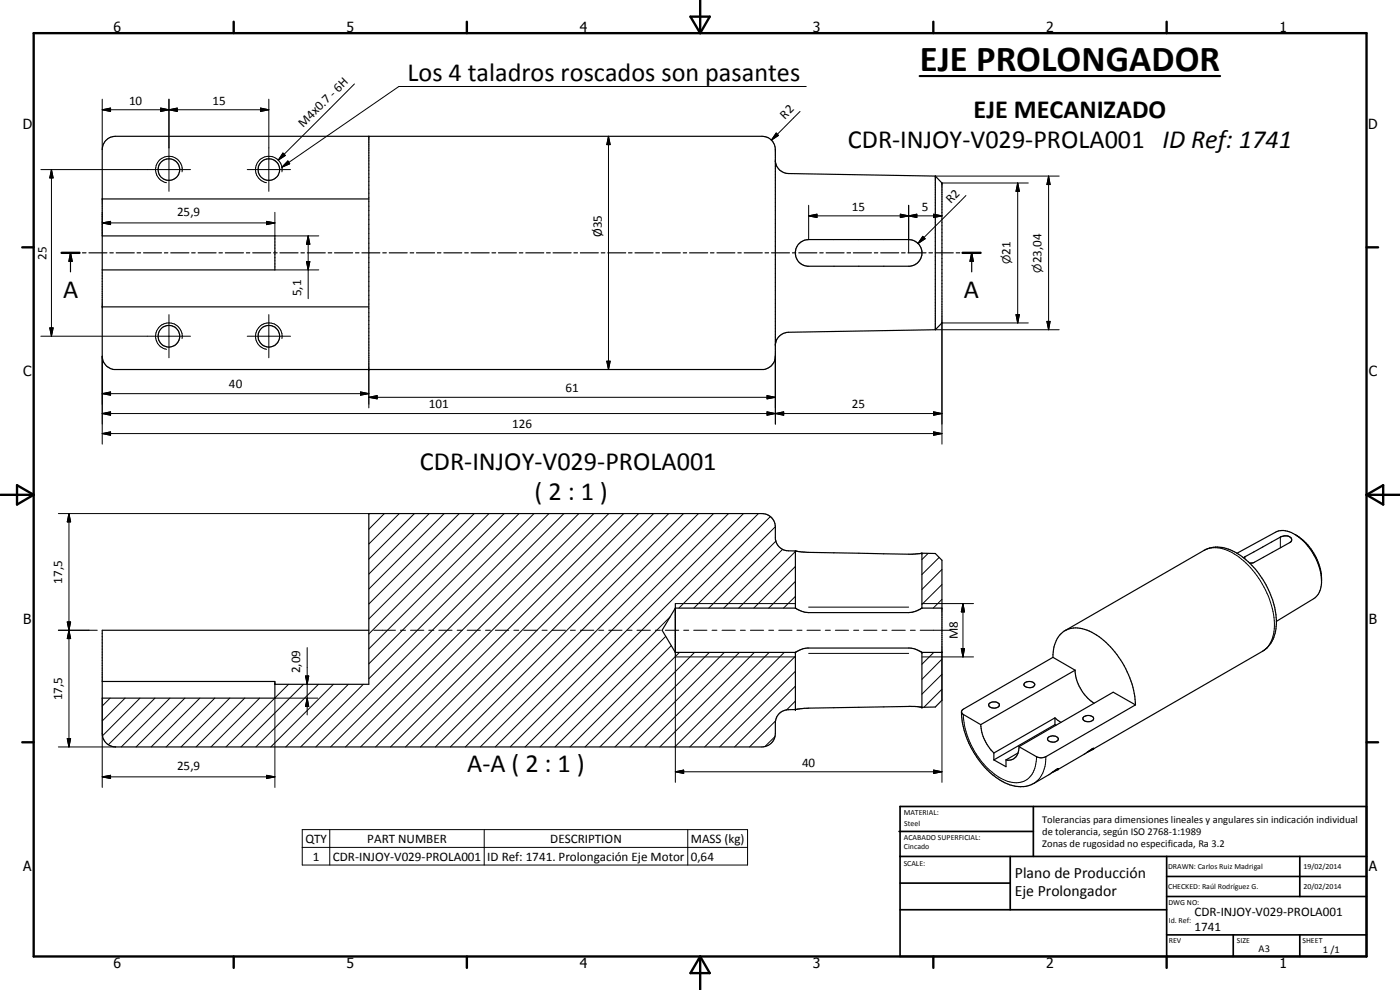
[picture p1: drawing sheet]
<svg xmlns="http://www.w3.org/2000/svg" width="420mm" height="297mm" viewBox="0 0 420 297" stroke-linecap="round" stroke-linejoin="round" font-family="sans-serif">
<g fill="none" stroke="#000" stroke-width=".35">
<path d="M30.7 59.7h80M31.7 42.2l1.1-.9 1.9-.4h194a4 4 0 0 1 4 4v62a4.1 4.1 0 0 1-3.5 4h-195a4.1 4.1 0 0 1-3.5-4v-62l.2-1.4zM110.7 40.9v70M232.7 48.5a4.1 4.1 0 0 0 3.9 3.6l44.1 .7M280.7 52.8v46.1M280.7 52.8l2 2.1v42l-2 2M18.5 75.9h5.4M21.2 75.9l.5 2.5h-1zM21.2 75.9v5.7M24.8 75.9h1M26.7 75.9h5.4M30.7 70.8h51.8v10.2h-51.8"/>
<path d="M33 75.9h1M34.9 75.9h5.4M41.1 75.9h1.1M43.1 75.9h5.4M49.3 75.9h1.1M51.3 75.9h5.4M57.5 75.9h1.1M59.5 75.9h5.3M65.7 75.9h1M67.6 75.9h5.5M73.9 75.9h1.1M75.8 75.9h5.4"/>
<path d="M82.1 75.9h1.1M84 75.9h5.4M90.3 75.9h1M92.2 75.9h5.4M98.5 75.9h1.1M100.4 75.9h5.4M106.7 75.9h1M108.6 75.9h5.4M114.9 75.9h1M116.8 75.9h5.4M123.1 75.9h1.1M125 75.9h5.4"/>
<path d="M131.3 75.9h1M133.2 75.9h5.4M139.5 75.9h1M141.4 75.9h5.4M147.6 75.9h1.1M149.6 75.9h5.4M155.9 75.9h1M157.8 75.9h5.4M164 75.9h1.1M166 75.9h5.4M172.2 75.9h1.1M174.2 75.9h5.4"/>
<path d="M180.5 75.9h1M182.4 75.9h5.4M188.6 75.9h1.1M190.6 75.9h5.4M196.8 75.9h1.1M198.8 75.9h5.4M205.1 75.9h1M207 75.9h5.4M213.2 75.9h1.1M215.2 75.9h5.3M221.4 75.9h1.1M223.3 75.9h5.5"/>
<path d="M229.6 75.9h1.1M231.6 75.9h5.3M237.8 75.9h1M239.6 73.3l1.6-1.1 1.5-.3h30a4 4 0 0 1 4 3.8 4 4 0 0 1-3.6 4.2h-30.8a4 4 0 0 1-2.7-6.6zM239.7 75.9h5.4M246 75.9h1M247.9 75.9h5.4M254.2 75.9h1.1M256.1 75.9h5.4M262.4 75.9h1M264.3 75.9h5.4M270.6 75.9h1"/>
<path d="M272.5 75.9h5.4M278.8 75.9h1.1M280.7 75.9h5.4M287 75.9h1M288.9 75.9h5.4M291.6 75.9l.5 2.5h-1zM291.6 75.9v5.7M30.7 92.1h80M280.7 98.9l-44.1 .8a4.1 4.1 0 0 0-3.9 3.6M238.7 165.3h-2.1a4 4 0 0 1-3.9-3.5v-3.7a4 4 0 0 0-4-4h-118v51.2h-28.2M238.7 165.3v17.2M238.7 165.3l3.6 .4 22.9 .5 8.6 .1 2.9-.3"/>
<path d="M276.7 166l4 .1 2 2v42l-2 2-4 .1M276.7 166v16.5M373.2 167.4l11.2-6.3 .7-.2a2.5 2.5 0 0 1 2.3 .4 .91 .91 0 0 1-.4 1.5l-10.7 6-1.2 .2M388.7 160.4l.6 .4M389.3 160.8a6.3 6.3 0 0 0-6.5-1.1l-11.5 6.3M389.3 160.8a15.4 15.4 0 0 1 6.8 16.4l-.4 1-1 1.1-11.6 7.1M389.3 160.8l.5 .3M389.8 161.2a18.2 18.2 0 0 1 6.8 13M110.7 189.1h-80v31a4 4 0 0 0 4 4h194a4 4 0 0 0 4-4v-3.6a4 4 0 0 1 3.9-3.6h2.1M202.7 181.1v16M238.7 195.7v17.2M238.7 195.7l2.4-1.1 1.2-.2h30.8l1.5 .3 2.1 1"/>
<path d="M276.7 195.7v16.5M276.7 195.7h6M282.7 182.5h-6.1l-2 1-1.9 .3h-30l-1.9-.3-2-1h-36.1l-4 6.6 4 6.6h36M316 197.2l-26.9 15.6a.86 .86 0 0 0-.5 .8 .86 .86 0 0 0 .5 .8l5.2 3M316 197.2l6.7 3.9M316 197.2a8.6 8.6 0 0 1 3.9-8.1 9 9 0 0 1 9.2 1.4 27.5 27.5 0 0 1 11.7 21M319.6 189.2l41.7-24.1a10.2 10.2 0 0 1 11 1.6 26.3 26.3 0 0 1 10.8 20.6 9.7 9.7 0 0 1-4.3 8.2l-51.2 29.5M30.7 204.5h51.8v5h-51.8M276.7 212.2l-3.6-.3-30.4 .6-4 .4M288.5 213.6l.2 2.7a27.8 27.8 0 0 0 5.2 12l3.2 3.5a14.5 14.5 0 0 0 9.2 4.3 7.6 7.6 0 0 0 3.9-1l7.4-4.5M294.3 217.4a12.8 12.8 0 0 0 4 8.5M296.8 211.2l.8-.5 1.2-.1a.94 .94 0 0 1 1 1.3 1.84 1.84 0 0 1-3.1-.5z"/>
<path d="M307.5 204.9a1.94 1.94 0 0 1 3 .6 1.94 1.94 0 0 1-3.2-.1zM316.6 217.4l.3 .2M316.6 217.4l-18.3 10.6M316.6 215.4v2M316.6 215.4l-18.3 10.5M316.6 215.4l1.8 1.3M322.7 201.1l-28.4 16.3M322.7 201.1a12.8 12.8 0 0 0 5.7 9.9M325.1 215.3a2.08 2.08 0 0 1 3.1 .2 1.8 1.8 0 0 1-2.9 .7l-.3-.6zM340.8 211.5l-26.9 15.5a3.1 3.1 0 0 1-2.8 0l-5.3-3M340.8 211.5l-6.7-3.8-28.3 16.3M298.3 228l3.6 2v-2"/>
<path d="M298.3 225.9v2.1M305.5 225.9l-3.6 2.1M305.8 224a3.3 3.3 0 0 1-3.9 4M314.6 221.2a1.95 1.95 0 0 1 3 .6 1.9 1.9 0 0 1-3.2-.1zM317.5 230.6v.1M317.6 230.6v.1M317.6 230.7l-1.8 1.1M326.6 225.5l-9.5 5.6M326.6 225.6l-.3 .1M326.7 225.4l1.5-.9-1.6 1.1zM328.1 224.5l-.1 .1"/>
<circle cx="50.7" cy="50.9" r="3.2"/>
<circle cx="80.7" cy="50.9" r="3.2"/>
<circle cx="50.7" cy="100.9" r="3.3"/>
<circle cx="80.7" cy="100.9" r="3.2"/>
</g>
<g fill="#000">
<circle cx="282.7" cy="54.9" r=".18"/>
<circle cx="30.7" cy="92.1" r=".18"/>
<circle cx="110.7" cy="110.9" r=".18"/>
<circle cx="238.7" cy="165.3" r=".18"/>
<circle cx="276.7" cy="166" r=".18"/>
<circle cx="238.7" cy="195.7" r=".18"/>
<circle cx="276.7" cy="195.7" r=".18"/>
<circle cx="238.7" cy="212.9" r=".18"/>
<circle cx="276.7" cy="212.2" r=".18"/>
<circle cx="317.6" cy="230.7" r=".18"/>
<circle cx="328.2" cy="224.5" r=".18"/>
</g>
<g fill="none" stroke="#000" stroke-width=".3">
<path d="M30.7 32.9l2.5-.5v1zM30.7 32.9h50M30.7 29.8v15.1M48.2 32.4l2.5 .5-2.5 .5zM48.2 32.4l5 1v-1l-5 1zM50.7 32.9l2.5-.5v1zM50.7 29.8v27.6M78.2 32.4l2.5 .5-2.5 .5zM80.7 29.8v27.6M106.4 25.2l-22.9 22.8M232.9 39.9l.7 .7-2.1 1.4zM240.1 33.4l-8.6 8.6"/>
<path d="M242 26h-122.3l-35.1 24.2M12.3 50.9h44.9M15.4 50.9l.5 2.5h-1zM15.4 50.9v50M54.6 51.6a4 4 0 0 0-3.2-4.6 4 4 0 0 0-4.6 3.2 4 4 0 0 0 3.2 4.6M74.2 50.9h13M83.5 48a4 4 0 0 0-6.4 1 4 4 0 0 0 2.9 5.8M83.5 48l.8 1.2 .3 1M84.6 50.2v1.4M84.9 45.9l.7 .8-2.1 1.3zM86.4 48.3l.5 .8-2.3 1.1zM182.6 40.9l.5 2.5h-1z"/>
<path d="M182.6 40.9v70M280.7 52.8h37.2M282.7 54.9h25.9M289.9 58.7l-14.4 14.4M305.4 54.9l.5 2.5h-1zM305.4 54.9v42M314.7 52.8l.5 2.6h-1zM314.7 52.8v46.1M30.7 66.9l2.5-.5v1zM30.7 63.7v7.1M30.7 66.9h51.8M80 66.4l2.5 .5-2.5 .5z"/>
<path d="M82.5 63.7v7.1h13.2M92 78.5h1l-.5 2.5zM92.5 70.8l.5 2.5h-1zM92.5 70.8v18.8M242.7 64.8l2.5-.5v1zM242.7 64.8h40M242.7 61.6v10.3M270.2 64.3l2.5 .5-2.5 .5zM272.7 64.8l2.5-.5v1zM272.7 61.6v14.3M276.9 70.9l.8 .7-2.2 1.5zM280.2 64.3l2.5 .5-2.5 .5z"/>
<path d="M14.9 98.4h1l-.5 2.5zM50.7 94.4v13M80.7 94.4v13M82.5 81h13.2M280.7 98.9h37.2M304.9 94.4h1l-.5 2.5zM308.6 96.9h-25.9v36.4M314.2 96.4h1l-.5 2.5zM12.3 100.9h44.9M30.7 118.1l2.5-.5v1zM30.7 106.9v26.4M30.7 118.1h80"/>
<path d="M54.6 101.6a4 4 0 0 0-3.2-4.7 4 4 0 0 0-4.6 3.3 4 4 0 0 0 3.2 4.6M74.2 100.9h13M84.6 101.6a4 4 0 0 0-3.2-4.7 4 4 0 0 0-4.7 3.3 4 4 0 0 0 3.3 4.6M108.2 117.6l2.5 .5-2.5 .5zM110.7 119.2l2.5-.5v1zM110.7 110.9v11.5M110.7 119.2h122M182.1 108.4h1l-.5 2.5zM230.2 118.7l2.5 .5-2.5 .5zM232.7 106.9v20.4M30.7 124.1l2.5-.5v1zM30.7 130.1l2.5-.5v1z"/>
<path d="M30.7 124.1h252M30.7 130.1h252M230.2 123.6l2.5 .5-2.5 .5zM230.2 123.6l5 1v-1l-5 1zM232.7 124.1l2.5-.5v1zM280.2 129.6l2.5 .5-2.5 .5zM280.2 123.6l2.5 .5-2.5 .5zM17.5 154.1h93.2M20.7 154.1l.5 2.5h-1zM20.7 154.1v70M110.9 154.1l-.2 .2M115.3 154.1l-4.6 4.7"/>
<path d="M119.8 154.1l-9.1 9.1M124.4 154.1l-13.7 13.7M128.8 154.1l-18.1 18.2M133.3 154.1l-22.6 22.6M137.8 154.1l-27.1 27.1M142.3 154.1l-31.6 31.6M146.8 154.1l-36.1 36.1M151.3 154.1l-40.6 40.6M155.8 154.1l-45.1 45.1M160.3 154.1l-49.6 49.6M164.7 154.1l-69.9 70M169.2 154.1l-70 70"/>
<path d="M173.7 154.1l-70 70M178.2 154.1l-70 70M182.7 154.1l-70 70M187.2 154.1l-70 70M191.7 154.1l-70 70M196.2 154.1l-70 70M200.7 154.1l-70 70M205.1 154.1l-69.9 70M209.6 154.1l-70 70M214.2 154.1l-70.1 70M218.6 154.1l-70 70M223.1 154.1l-70 70"/>
<path d="M227.6 154.1l-70 70M231.2 155l-27.5 27.5M232.7 158l-24.5 24.5M232.9 162.3l-20.2 20.2M234.9 164.8l-17.7 17.7M238.7 178.9l-3.5 3.6M238.7 174.5l-8 8M238.7 170l-12.5 12.5M238.7 165.5l-17 17M278.5 166l-1.8 1.9M281.8 167.3l-5.1 5.1M282.7 179.8l-2.6 2.7"/>
<path d="M282.7 175.4l-6 6M282.7 170.9l-6 6M361.3 165.1a9.3 9.3 0 0 1 9.9 1.6 27.2 27.2 0 0 1 11.2 21.9 8.4 8.4 0 0 1-3.6 6.9M373.6 167v.7M384.2 161.2v3.2M17.5 189.1h11.7M20.2 186.6h1l-.5 2.5zM20.2 186.6l1 5h-1l1-5zM20.7 189.1l.5 2.5h-1zM92.2 194.3v20.2M112.2 189.1h6.5M120.2 189.1h1.5"/>
<path d="M123.2 189.1h4M128.7 189.1h1.5M131.7 189.1h4M137.2 189.1h1.5M140.2 189.1h4M145.7 189.1h1.5M148.7 189.1h4M154.2 189.1h1.5M157.2 189.1h4M162.7 189.1h1.5M165.7 189.1h4M171.2 189.1h1.5"/>
<path d="M174.2 189.1h4M179.7 189.1h1.5M182.7 189.1h4M188.2 189.1h1.5M191.2 189.1h4M196.7 189.1h1.5M199.7 189.1h4M199.8 190.9l-33.2 33.2M201.1 185.1l-39 39M201.5 193.7l-30.4 30.4M202.7 181.1h36M203.9 195.7l-28.3 28.4"/>
<path d="M205.2 189.1h1.5M208.2 189.1h4M208.4 195.7l-28.4 28.4M212.9 195.7l-28.3 28.4M213.7 189.1h1.5M216.7 189.1h4M217.4 195.7l-28.4 28.4M221.9 195.7l-28.4 28.4M222.2 189.1h1.5M225.2 189.1h4M226.4 195.7l-28.4 28.4M230.7 189.1h1.5"/>
<path d="M230.8 195.7l-28.3 28.4M233.7 189.1h4M235.4 195.7l-28.4 28.4M238.7 197.1h-36v37.6M238.7 196.9l-27.2 27.2M239.2 189.1h1.5M242.2 189.1h4M242.7 182.2h30M242.7 196h30M247.7 189.1h1.5M250.7 189.1h4M256.2 189.1h1.5"/>
<path d="M259.2 189.1h4M264.7 189.1h1.5M267.7 189.1h4M273.2 189.1h1.5M276.2 189.1h9M276.7 181.1h15.5M276.7 197.1h15.5M280.2 195.7l-3.5 3.6M282.7 197.8l-6 6M282.7 195.7v39M288.5 194.6h1l-.5 2.5zM289 181.1l.5 2.5h-1z"/>
<path d="M289 181.1v16M30.7 209.5v26.8M33.1 209.5l-2.4 2.3M37.5 209.5l-6.8 6.8M42 209.5l-11.2 11.2M46.5 209.5l-14 13.9M51 209.5l-14.6 14.6M55.5 209.5l-14.7 14.6M60 209.5l-14.6 14.6M64.5 209.5l-14.6 14.6M68.9 209.5l-14.6 14.6M73.4 209.5l-14.6 14.6"/>
<path d="M77.9 209.5l-14.6 14.6M86.6 205.3l-18.8 18.8M91.1 205.3l-18.8 18.8M91.7 202.8h1l-.5 2.5zM92.2 209.5l.5 2.5h-1zM95.4 209.5h-12.9v26.8M95.6 205.3l-18.8 18.8M100.1 205.3l-18.8 18.8M104.6 205.3l-18.8 18.8M109 205.3l-18.8 18.8M232.8 216.3l-7.9 7.8M238.7 210.4l-2.7 2.6"/>
<path d="M238.7 205.9l-18.2 18.2M238.7 201.4l-22.7 22.7M282.7 206.8l-5.4 5.4M282.7 202.3l-6 6M289.1 214.4a23.7 23.7 0 0 0 12 19.5 6.2 6.2 0 0 0 9.2-2.7l.5-2 .3-2.2M17.5 224.1h17.2M20.2 221.6h1l-.5 2.5zM30.7 233.1l2.5-.5v1zM30.7 233.1h51.8M80 232.6l2.5 .5-2.5 .5zM202.7 231.6l2.5-.5v1zM202.7 231.6h80"/>
<path d="M232.6 221l-3 2.9M280.2 231.1l2.5 .5-2.5 .5zM313.9 227a8.8 8.8 0 0 1-3.7 8.1M90.7 248.9h133.7v10.6h-133.7zM90.7 254.3h133.7M99 248.9v10.6M145.3 248.9v10.6M206.4 248.9v10.6"/>
</g>
<g fill="none" stroke="#000" stroke-width=".71">
<path d="M10.1 9.9h400v277.1h-400zM70.1 6.5v3.4M140.1 6.5v3.4M207.2 5h5.8l-2.9 4.9zM210.1 0v9.9M280.1 6.5v3.4M350.1 6.5v3.4M6.7 74.2h3.4M18.5 75.9h5.4M288.9 75.9h5.4M410.1 74.2h3.5M.1 148.5h10"/>
<path d="M5.1 145.6l5 2.9-5 2.9zM410.1 148.5h10M410.1 148.5l5-2.9v5.8zM6.7 222.7h3.4M410.1 222.7h3.5M70.1 287v3.4M140.1 287v3.4M210.1 287v10M210.1 287l2.9 5h-5.8zM280.1 287v3.4M350.1 287v3.4"/>
</g>
<g fill="none" stroke="#000" stroke-width=".51">
<path d="M269.8 249.5h40.3M270.1 242h140v45h-140zM270.1 257h140M303.2 257v16M310.1 242v15M350.1 257v30M390.1 257v12M270.1 265h33.1M270.1 273h80M350.1 269h60M350.1 263h60M350.1 280.5h60"/>
<path d="M370.1 280.5v6.5M390.1 280.5v6.5"/>
</g>
<g fill="#000">
<path d="M30.7 32.9l2.5-.5v1zM48.2 32.4l2.5 .5-2.5 .5zM50.7 32.9l2.5-.5v1zM78.2 32.4l2.5 .5-2.5 .5zM232.9 39.9l.7 .7-2.1 1.4zM15.4 50.9l.5 2.5h-1zM84.9 45.9l.7 .8-2.1 1.3zM86.4 48.3l.5 .8-2.3 1.1zM182.6 40.9l.5 2.5h-1zM305.4 54.9l.5 2.5h-1zM314.7 52.8l.5 2.6h-1zM21.2 75.9l.5 2.5h-1z"/>
<path d="M30.7 66.9l2.5-.5v1zM80 66.4l2.5 .5-2.5 .5zM92 78.5h1l-.5 2.5zM92.5 70.8l.5 2.5h-1zM242.7 64.8l2.5-.5v1zM270.2 64.3l2.5 .5-2.5 .5zM272.7 64.8l2.5-.5v1zM276.9 70.9l.8 .7-2.2 1.5zM280.2 64.3l2.5 .5-2.5 .5zM291.6 75.9l.5 2.5h-1zM14.9 98.4h1l-.5 2.5zM304.9 94.4h1l-.5 2.5z"/>
<path d="M314.2 96.4h1l-.5 2.5zM30.7 118.1l2.5-.5v1zM108.2 117.6l2.5 .5-2.5 .5zM110.7 119.2l2.5-.5v1zM182.1 108.4h1l-.5 2.5zM230.2 118.7l2.5 .5-2.5 .5zM30.7 124.1l2.5-.5v1zM30.7 130.1l2.5-.5v1zM230.2 123.6l2.5 .5-2.5 .5zM232.7 124.1l2.5-.5v1zM280.2 129.6l2.5 .5-2.5 .5zM280.2 123.6l2.5 .5-2.5 .5z"/>
<path d="M20.7 154.1l.5 2.5h-1zM20.2 186.6h1l-.5 2.5zM20.7 189.1l.5 2.5h-1zM288.5 194.6h1l-.5 2.5zM289 181.1l.5 2.5h-1zM91.7 202.8h1l-.5 2.5zM92.2 209.5l.5 2.5h-1zM20.2 221.6h1l-.5 2.5zM30.7 233.1l2.5-.5v1zM80 232.6l2.5 .5-2.5 .5zM202.7 231.6l2.5-.5v1zM280.2 231.1l2.5 .5-2.5 .5z"/>
</g>
<path d="M276 22.8h90.2" fill="none" stroke="#000" stroke-width=".63"/>
<text font-size="11" x="276" y="21.3">EJE PROLONGADOR</text>
<g font-size="7.9">
<text x="122.3" y="24.3">Los 4 taladros roscados son pasantes</text>
<text x="292.2" y="35.5">EJE MECANIZADO</text>
<text x="254.5" y="44.5">CDR-INJOY-V029-PROLA001 ID Ref: 1741</text>
<text x="18.9" y="89.4">A</text>
<text x="289.3" y="89.4">A</text>
<text x="126" y="141">CDR-INJOY-V029-PROLA001</text>
<text x="160.4" y="150">( 2 : 1 )</text>
<text x="140.2" y="231.7">A-A ( 2 : 1 )</text>
</g>
<g font-size="4.7">
<text x="304.6" y="263.5">Plano de Producción</text>
<text x="304.6" y="268.9">Eje Prolongador</text>
</g>
<g font-size="4.2">
<text x="34" y="9.6">6</text>
<text x="104" y="9.6">5</text>
<text x="174" y="9.6">4</text>
<text x="244" y="9.6">3</text>
<text x="314" y="9.6">2</text>
<text x="384" y="9.6">1</text>
<text x="6.8" y="38.7">D</text>
<text x="410.6" y="38.7">D</text>
<text x="7" y="112.9">C</text>
<text x="410.8" y="112.9">C</text>
<text x="7" y="187.1">B</text>
<text x="410.8" y="187.1">B</text>
<text x="7" y="261.4">A</text>
<text x="410.8" y="261.4">A</text>
<text x="34" y="290.4">6</text>
<text x="104" y="290.4">5</text>
<text x="174" y="290.4">4</text>
<text x="244" y="290.4">3</text>
<text x="314" y="290.4">2</text>
<text x="384" y="290.4">1</text>
</g>
<g font-size="3.9">
<text x="38.7" y="31.4">10</text>
<text x="63.7" y="31.4">15</text>
<text x="235.6" y="35.9" transform="rotate(-45 235.6 35.9)">R2</text>
<text x="91" y="38.4" transform="rotate(-45 91 38.4)">M4x0.7 - 6H</text>
<text x="53.2" y="64.9">25,9</text>
<text x="255.7" y="63.2">15</text>
<text x="276.7" y="63.2">5</text>
<text x="285.4" y="61.1" transform="rotate(-45 285.4 61.1)">R2</text>
<text x="180.7" y="71.1" transform="rotate(-90 180.7 71.1)">Ø35</text>
<text x="13.9" y="77.9" transform="rotate(-90 13.9 77.9)">25</text>
<text x="303.3" y="76.5" transform="rotate(-90 303.3 76.5)">21</text>
<text x="312.5" y="79" transform="rotate(-90 312.5 79)">23,04</text>
<text x="90.4" y="88.9" transform="rotate(-90 90.4 88.9)">5,1</text>
<text x="68.7" y="116.5">40</text>
<text x="169.7" y="117.7">61</text>
<text x="128.7" y="122.6">101</text>
<text x="255.7" y="122.6">25</text>
<text x="153.7" y="128.6">126</text>
<text x="18.7" y="175.1" transform="rotate(-90 18.7 175.1)">17,5</text>
<text x="287.4" y="191.8" transform="rotate(-90 287.4 191.8)">M8</text>
<text x="90.1" y="202.1" transform="rotate(-90 90.1 202.1)">2,09</text>
<text x="18.7" y="210.1" transform="rotate(-90 18.7 210.1)">17,5</text>
<text x="53.2" y="231.1">25,9</text>
<text x="240.7" y="230">40</text>
<text x="91.6" y="252.9">QTY</text>
<text x="110.2" y="252.9">PART NUMBER</text>
<text x="165.1" y="252.9">DESCRIPTION</text>
<text x="207.3" y="253">MASS (kg)</text>
<text x="93.8" y="258.2">1</text>
<text x="99.9" y="258.2">CDR-INJOY-V029-PROLA001</text>
<text x="146.2" y="258.2">ID Ref: 1741. Prolongación Eje Motor</text>
<text x="207.3" y="258.2">0,64</text>
<text x="358.5" y="275">CDR-INJOY-V029-PROLA001</text>
<text x="358.5" y="279.4">1741</text>
</g>
<g font-size="3.3">
<text x="303.3" y="79.3" transform="rotate(-90 303.3 79.3)">n</text>
<text x="312.5" y="81.8" transform="rotate(-90 312.5 81.8)">n</text>
</g>
<g font-size="3.1">
<text x="312.7" y="246.8">Tolerancias para dimensiones lineales y angulares sin indicación individual</text>
<text x="312.7" y="250.4">de tolerancia, según ISO 2768-1:1989</text>
<text x="312.7" y="254">Zonas de rugosidad no especificada, Ra 3.2</text>
<text x="377.7" y="285.6">A3</text>
<text x="397" y="285.9">1 /1</text>
</g>
<g font-size="2.4">
<text x="271.2" y="244.4">MATERIAL:</text>
<text x="271.3" y="252">ACABADO SUPERFICIAL:</text>
<text x="271.4" y="247.9">Steel</text>
<text x="271.3" y="254.6">Cincado</text>
<text x="271.2" y="259.7">SCALE:</text>
<text x="350.6" y="260.8">DRAWN: Carlos Ruiz Madrigal</text>
<text x="391.2" y="260.6">19/02/2014</text>
<text x="350.6" y="266.9">CHECKED: Raúl Rodríguez G.</text>
<text x="391.2" y="266.7">20/02/2014</text>
<text x="350.6" y="271.4">DWG NO:</text>
<text x="350.8" y="276.9">Id. Ref:</text>
<text x="350.8" y="282.8">REV</text>
<text x="371.2" y="282.9">SIZE</text>
<text x="390.9" y="282.9">SHEET</text>
</g>
</svg>
